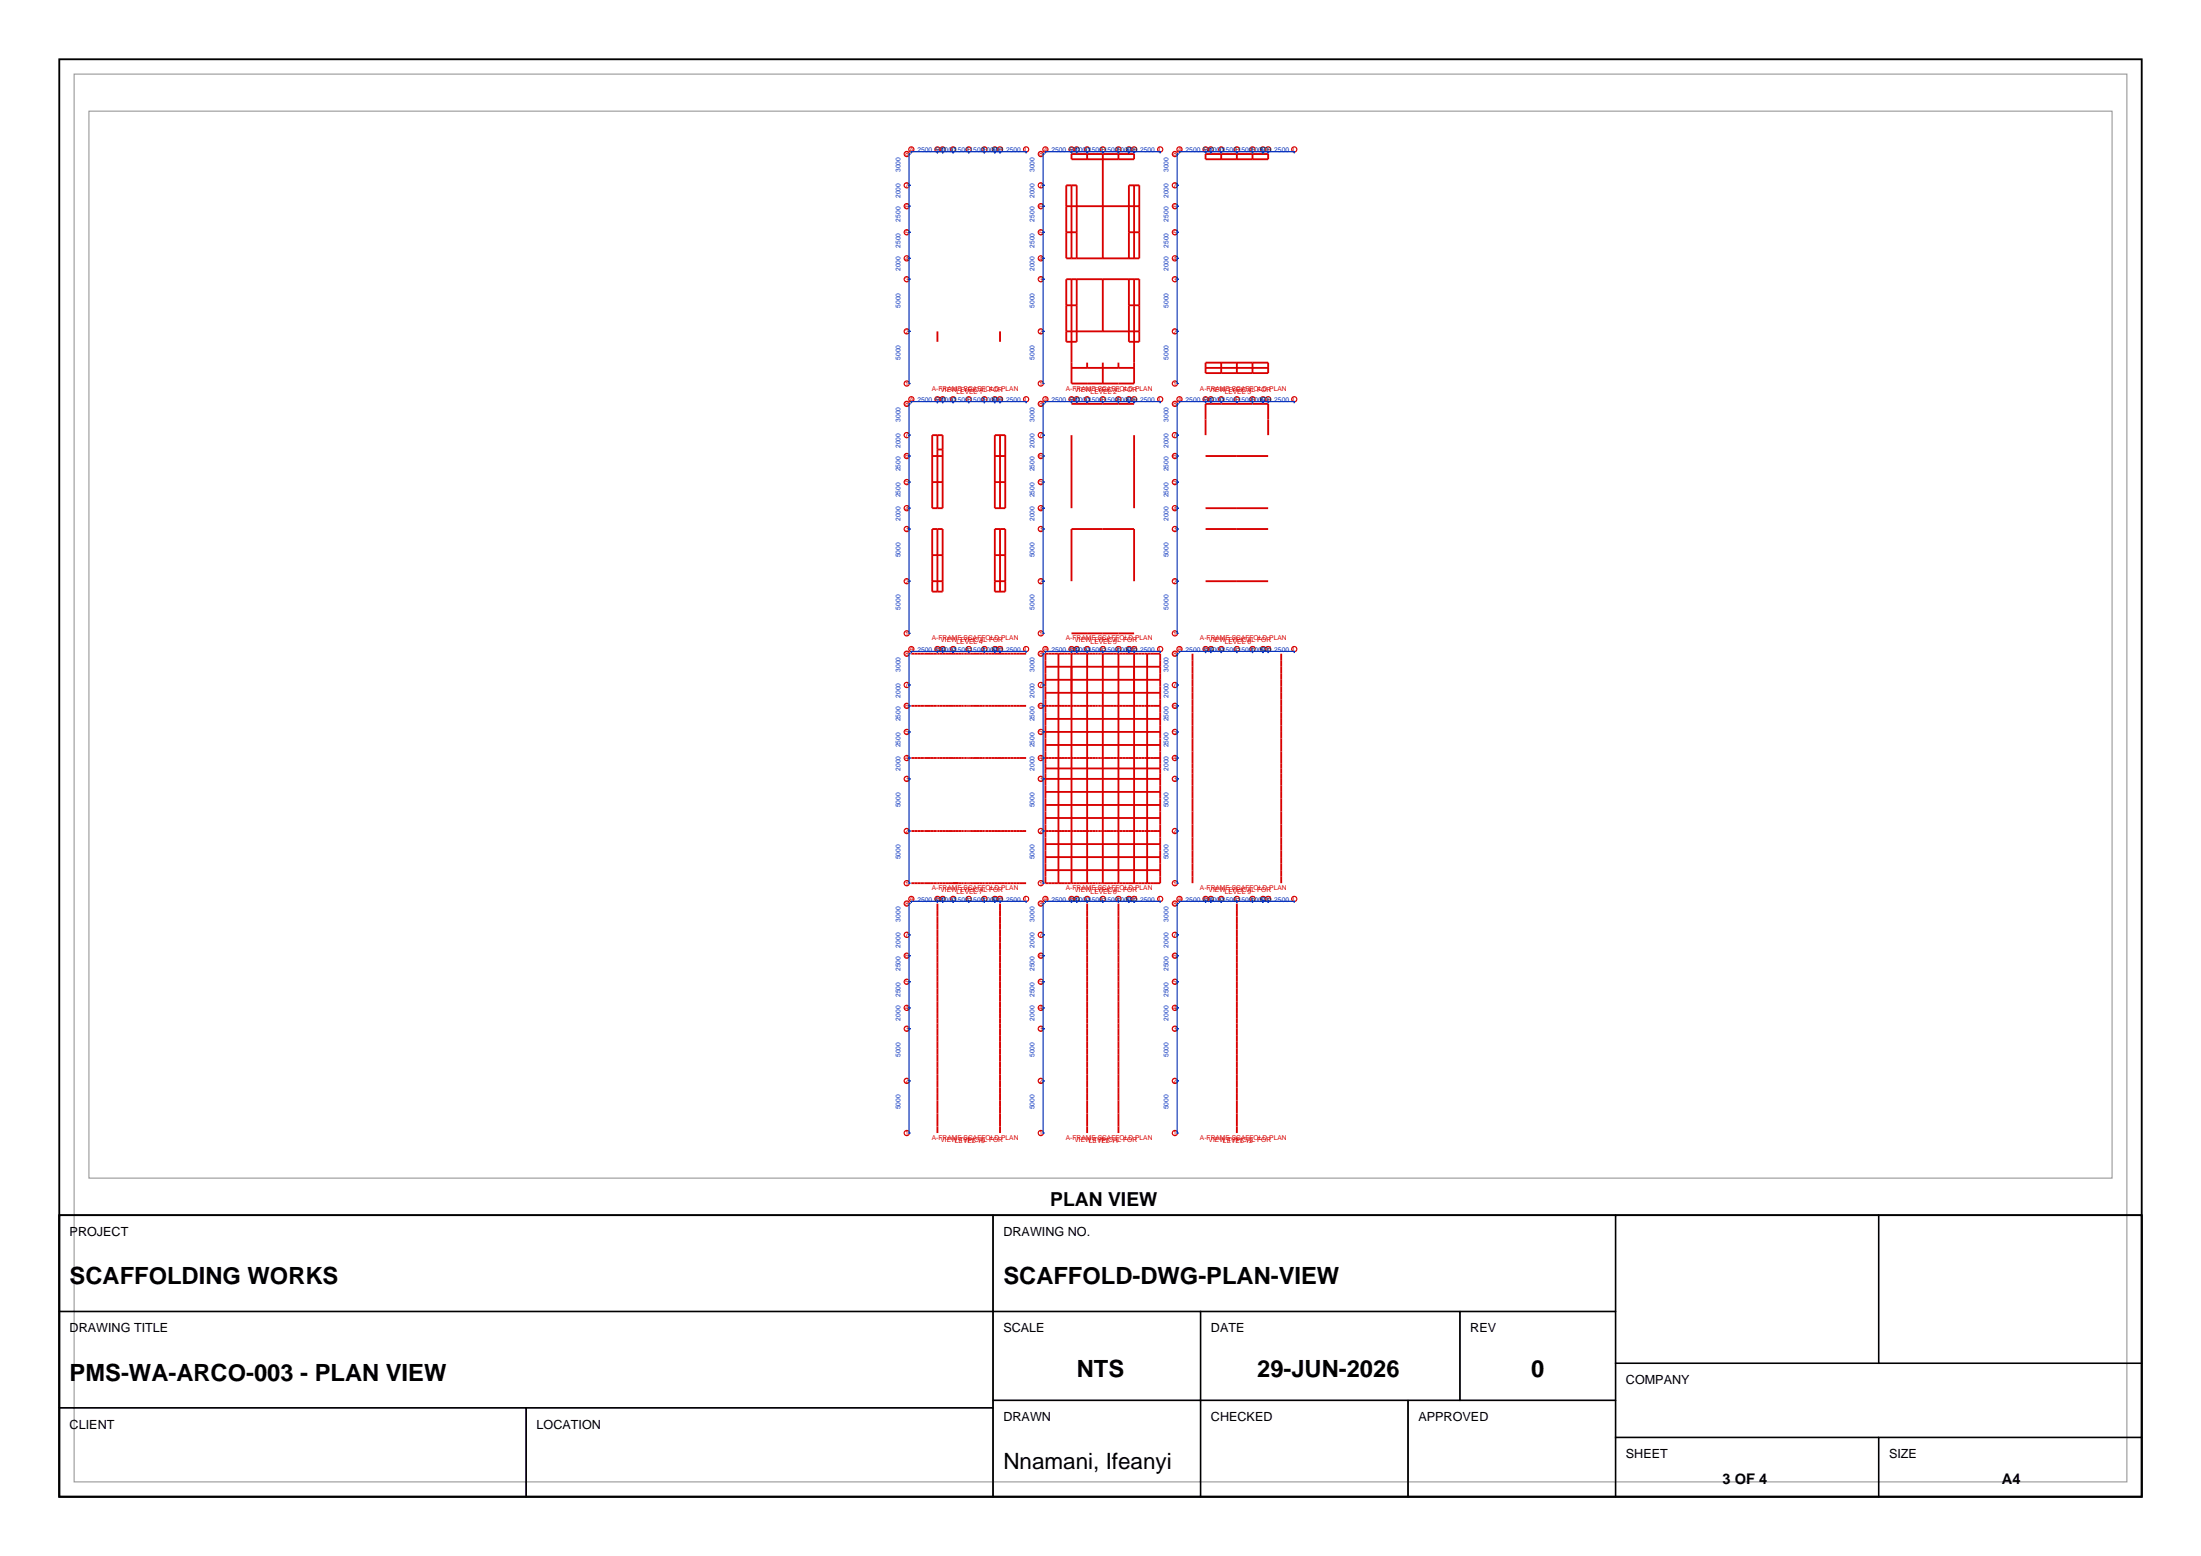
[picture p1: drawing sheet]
<svg xmlns="http://www.w3.org/2000/svg" width="297mm" height="210mm" viewBox="0 0 297 210" stroke-linecap="round" stroke-linejoin="round" font-family="sans-serif">
<path d="M8 8h281v194h-281zM8 164h281v38h-281z" fill="none" stroke="#000" stroke-width=".25"/>
<path d="M10 10h277v190h-277zM12 15h273v144h-273z" fill="none" stroke="#8c8c8c" stroke-width=".13"/>
<g fill="none" stroke="#d90000" stroke-width=".25">
<path d="M143.9 27.8h9.8M143.9 31.3h1.4M144.6 37.7v14.1h8.4v-14.1M144.6 20.8h8.4v.7h-8.4zM144.6 25v9.9M145.3 34.9v-9.9h-1.4v9.9h9.8v-9.9h-1.4v9.9M145.3 37.7v8.4h-1.4v-8.4h9.8v8.4h-1.4v-8.4M146.7 20.8v.7M148.8 20.8v14.1M148.8 37.7v7M150.9 20.8v.7M152.3 31.3h1.4"/>
<path d="M153 25v9.9M162.7 20.8h8.4v.7h-8.4zM164.8 20.8v.7M166.9 20.8v.7M169 20.8v.7M125.8 58.7h1.4v9.9h-1.4zM126.5 44.7v1.4M126.5 58.7v9.9M134.2 58.7h1.4v9.9h-1.4zM134.9 44.7v1.4M134.9 58.7v9.9M143.9 44.7h9.8"/>
<path d="M143.9 41.2h1.4M144.6 58.7v9.9M144.6 49.6h8.4M144.6 54.5h8.4M146.7 48.9v.7M148.8 48.9v2.9M150.9 48.9v.7M152.3 41.2h1.4M153 58.7v9.9M162.7 49.6h8.4M162.7 48.9h8.4v1.5h-8.4zM162.7 58.7v-4.2h8.4v4.2"/>
<path d="M164.8 48.9v1.5M166.9 48.9v1.5M169 48.9v1.5M125.8 71.4h1.4v8.4h-1.4zM125.8 61.5h1.4M125.8 65.1h1.4M125.8 78.4h1.4M125.8 74.9h1.4M126.5 71.4v8.4M126.5 60.7h.7M134.2 61.5h1.4M134.2 65.1h1.4"/>
<path d="M134.2 71.4h1.4v8.4h-1.4zM134.2 78.4h1.4M134.2 74.9h1.4M134.9 71.4v8.4M144.6 78.4v-7h8.4v7M162.7 61.5h8.4M162.7 68.6h8.4M162.7 71.4h8.4M162.7 78.4h8.4M123 88.2h15.5M123 95.3h15.5M141.1 88.2h15.5v31h-15.5z"/>
<path d="M141.1 95.3h15.5M141.1 98.8h15.5M141.1 91.7h15.5M141.1 93.5h15.5M141.1 97h15.5M141.1 90h15.5M142.8 88.2v31M144.6 88.2v31M144.6 85.5h8.4M146.7 88.2v31M148.8 88.2v31M150.9 88.2v31"/>
<path d="M153 88.2v31M154.8 88.2v31M160.9 88.2v31M172.9 88.2v31M123 119.2h15.5M123 112.2h15.5M123 102.3h15.5M141.1 112.2h15.5M141.1 102.3h15.5M141.1 105.1h15.5M141.1 115.7h15.5M141.1 108.6h15.5"/>
<path d="M141.1 117.4h15.5M141.1 110.4h15.5M141.1 100.5h15.5M141.1 113.9h15.5M141.1 106.9h15.5M141.1 103.7h15.5M126.5 121.9v31M134.9 121.9v31M146.7 121.9v31M150.9 121.9v31M166.9 121.9v31"/>
</g>
<g fill="none" stroke="#d90000" stroke-width=".16">
<circle cx="122.4" cy="27.8" r=".35"/>
<circle cx="122.4" cy="20.8" r=".35"/>
<circle cx="122.4" cy="34.9" r=".35"/>
<circle cx="122.4" cy="37.7" r=".35"/>
<circle cx="122.4" cy="31.3" r=".35"/>
<circle cx="122.4" cy="25" r=".35"/>
<circle cx="123" cy="20.2" r=".35"/>
<circle cx="126.5" cy="20.2" r=".35"/>
<circle cx="127.2" cy="20.2" r=".35"/>
<circle cx="128.6" cy="20.2" r=".35"/>
<circle cx="130.7" cy="20.2" r=".35"/>
<circle cx="132.8" cy="20.2" r=".35"/>
<circle cx="134.2" cy="20.2" r=".35"/>
<circle cx="134.9" cy="20.2" r=".35"/>
<circle cx="138.5" cy="20.2" r=".35"/>
<circle cx="140.4" cy="27.8" r=".35"/>
<circle cx="140.4" cy="20.8" r=".35"/>
<circle cx="140.4" cy="37.7" r=".35"/>
<circle cx="140.4" cy="34.9" r=".35"/>
<circle cx="140.4" cy="31.3" r=".35"/>
<circle cx="140.4" cy="25" r=".35"/>
<circle cx="141.1" cy="20.2" r=".35"/>
<circle cx="144.6" cy="20.2" r=".35"/>
<circle cx="145.3" cy="20.2" r=".35"/>
<circle cx="146.7" cy="20.2" r=".35"/>
<circle cx="148.8" cy="20.2" r=".35"/>
<circle cx="150.9" cy="20.2" r=".35"/>
<circle cx="152.3" cy="20.2" r=".35"/>
<circle cx="153" cy="20.2" r=".35"/>
<circle cx="156.6" cy="20.2" r=".35"/>
<circle cx="158.5" cy="27.8" r=".35"/>
<circle cx="158.5" cy="20.8" r=".35"/>
<circle cx="158.5" cy="34.9" r=".35"/>
<circle cx="158.5" cy="37.7" r=".35"/>
<circle cx="158.5" cy="31.3" r=".35"/>
<circle cx="158.5" cy="25" r=".35"/>
<circle cx="159.2" cy="20.2" r=".35"/>
<circle cx="162.7" cy="20.2" r=".35"/>
<circle cx="163.4" cy="20.2" r=".35"/>
<circle cx="164.8" cy="20.2" r=".35"/>
<circle cx="166.9" cy="20.2" r=".35"/>
<circle cx="169" cy="20.2" r=".35"/>
<circle cx="170.4" cy="20.2" r=".35"/>
<circle cx="171.1" cy="20.2" r=".35"/>
<circle cx="174.6" cy="20.2" r=".35"/>
<circle cx="122.4" cy="54.5" r=".35"/>
<circle cx="122.4" cy="44.7" r=".35"/>
<circle cx="122.4" cy="51.8" r=".35"/>
<circle cx="122.4" cy="58.7" r=".35"/>
<circle cx="123" cy="53.9" r=".35"/>
<circle cx="126.5" cy="53.9" r=".35"/>
<circle cx="127.2" cy="53.9" r=".35"/>
<circle cx="128.6" cy="53.9" r=".35"/>
<circle cx="130.7" cy="53.9" r=".35"/>
<circle cx="132.8" cy="53.9" r=".35"/>
<circle cx="134.2" cy="53.9" r=".35"/>
<circle cx="134.9" cy="53.9" r=".35"/>
<circle cx="138.5" cy="53.9" r=".35"/>
<circle cx="140.4" cy="44.7" r=".35"/>
<circle cx="140.4" cy="54.5" r=".35"/>
<circle cx="140.4" cy="51.8" r=".35"/>
<circle cx="140.4" cy="58.7" r=".35"/>
<circle cx="141.1" cy="53.9" r=".35"/>
<circle cx="144.6" cy="53.9" r=".35"/>
<circle cx="145.3" cy="53.9" r=".35"/>
<circle cx="146.7" cy="53.9" r=".35"/>
<circle cx="148.8" cy="53.9" r=".35"/>
<circle cx="150.9" cy="53.9" r=".35"/>
<circle cx="152.3" cy="53.9" r=".35"/>
<circle cx="153" cy="53.9" r=".35"/>
<circle cx="156.6" cy="53.9" r=".35"/>
<circle cx="158.5" cy="54.5" r=".35"/>
<circle cx="158.5" cy="44.7" r=".35"/>
<circle cx="158.5" cy="51.8" r=".35"/>
<circle cx="158.5" cy="58.7" r=".35"/>
<circle cx="159.2" cy="53.9" r=".35"/>
<circle cx="162.7" cy="53.9" r=".35"/>
<circle cx="163.4" cy="53.9" r=".35"/>
<circle cx="164.8" cy="53.9" r=".35"/>
<circle cx="166.9" cy="53.9" r=".35"/>
<circle cx="169" cy="53.9" r=".35"/>
<circle cx="170.4" cy="53.9" r=".35"/>
<circle cx="171.1" cy="53.9" r=".35"/>
<circle cx="174.6" cy="53.9" r=".35"/>
<circle cx="122.4" cy="71.4" r=".35"/>
<circle cx="122.4" cy="78.4" r=".35"/>
<circle cx="122.4" cy="68.6" r=".35"/>
<circle cx="122.4" cy="61.5" r=".35"/>
<circle cx="122.4" cy="65.1" r=".35"/>
<circle cx="140.4" cy="78.4" r=".35"/>
<circle cx="140.4" cy="71.4" r=".35"/>
<circle cx="140.4" cy="68.6" r=".35"/>
<circle cx="140.4" cy="61.5" r=".35"/>
<circle cx="140.4" cy="65.1" r=".35"/>
<circle cx="158.5" cy="78.4" r=".35"/>
<circle cx="158.5" cy="71.4" r=".35"/>
<circle cx="158.5" cy="68.6" r=".35"/>
<circle cx="158.5" cy="61.5" r=".35"/>
<circle cx="158.5" cy="65.1" r=".35"/>
<circle cx="122.4" cy="88.2" r=".35"/>
<circle cx="122.4" cy="85.5" r=".35"/>
<circle cx="122.4" cy="95.3" r=".35"/>
<circle cx="122.4" cy="98.8" r=".35"/>
<circle cx="122.4" cy="92.4" r=".35"/>
<circle cx="123" cy="87.6" r=".35"/>
<circle cx="126.5" cy="87.6" r=".35"/>
<circle cx="127.2" cy="87.6" r=".35"/>
<circle cx="128.6" cy="87.6" r=".35"/>
<circle cx="130.7" cy="87.6" r=".35"/>
<circle cx="132.8" cy="87.6" r=".35"/>
<circle cx="134.2" cy="87.6" r=".35"/>
<circle cx="134.9" cy="87.6" r=".35"/>
<circle cx="138.5" cy="87.6" r=".35"/>
<circle cx="140.4" cy="88.2" r=".35"/>
<circle cx="140.4" cy="95.3" r=".35"/>
<circle cx="140.4" cy="85.5" r=".35"/>
<circle cx="140.4" cy="98.8" r=".35"/>
<circle cx="140.4" cy="92.4" r=".35"/>
<circle cx="141.1" cy="87.6" r=".35"/>
<circle cx="144.6" cy="87.6" r=".35"/>
<circle cx="145.3" cy="87.6" r=".35"/>
<circle cx="146.7" cy="87.6" r=".35"/>
<circle cx="148.8" cy="87.6" r=".35"/>
<circle cx="150.9" cy="87.6" r=".35"/>
<circle cx="152.3" cy="87.6" r=".35"/>
<circle cx="153" cy="87.6" r=".35"/>
<circle cx="156.6" cy="87.6" r=".35"/>
<circle cx="158.5" cy="88.2" r=".35"/>
<circle cx="158.5" cy="95.3" r=".35"/>
<circle cx="158.5" cy="85.5" r=".35"/>
<circle cx="158.5" cy="98.8" r=".35"/>
<circle cx="158.5" cy="92.4" r=".35"/>
<circle cx="159.2" cy="87.6" r=".35"/>
<circle cx="162.7" cy="87.6" r=".35"/>
<circle cx="163.4" cy="87.6" r=".35"/>
<circle cx="164.8" cy="87.6" r=".35"/>
<circle cx="166.9" cy="87.6" r=".35"/>
<circle cx="169" cy="87.6" r=".35"/>
<circle cx="170.4" cy="87.6" r=".35"/>
<circle cx="171.1" cy="87.6" r=".35"/>
<circle cx="174.6" cy="87.6" r=".35"/>
<circle cx="122.4" cy="105.1" r=".35"/>
<circle cx="122.4" cy="102.3" r=".35"/>
<circle cx="122.4" cy="119.2" r=".35"/>
<circle cx="122.4" cy="112.2" r=".35"/>
<circle cx="140.4" cy="105.1" r=".35"/>
<circle cx="140.4" cy="119.2" r=".35"/>
<circle cx="140.4" cy="102.3" r=".35"/>
<circle cx="140.4" cy="112.2" r=".35"/>
<circle cx="158.5" cy="105.1" r=".35"/>
<circle cx="158.5" cy="119.2" r=".35"/>
<circle cx="158.5" cy="102.3" r=".35"/>
<circle cx="158.5" cy="112.2" r=".35"/>
<circle cx="122.4" cy="138.8" r=".35"/>
<circle cx="122.4" cy="136" r=".35"/>
<circle cx="122.4" cy="121.9" r=".35"/>
<circle cx="122.4" cy="129" r=".35"/>
<circle cx="122.4" cy="132.5" r=".35"/>
<circle cx="122.4" cy="126.2" r=".35"/>
<circle cx="123" cy="121.3" r=".35"/>
<circle cx="126.5" cy="121.3" r=".35"/>
<circle cx="127.2" cy="121.3" r=".35"/>
<circle cx="128.6" cy="121.3" r=".35"/>
<circle cx="130.7" cy="121.3" r=".35"/>
<circle cx="132.8" cy="121.3" r=".35"/>
<circle cx="134.2" cy="121.3" r=".35"/>
<circle cx="134.9" cy="121.3" r=".35"/>
<circle cx="138.5" cy="121.3" r=".35"/>
<circle cx="140.4" cy="121.9" r=".35"/>
<circle cx="140.4" cy="136" r=".35"/>
<circle cx="140.4" cy="138.8" r=".35"/>
<circle cx="140.4" cy="129" r=".35"/>
<circle cx="140.4" cy="132.5" r=".35"/>
<circle cx="140.4" cy="126.2" r=".35"/>
<circle cx="141.1" cy="121.3" r=".35"/>
<circle cx="144.6" cy="121.3" r=".35"/>
<circle cx="145.3" cy="121.3" r=".35"/>
<circle cx="146.7" cy="121.3" r=".35"/>
<circle cx="148.8" cy="121.3" r=".35"/>
<circle cx="150.9" cy="121.3" r=".35"/>
<circle cx="152.3" cy="121.3" r=".35"/>
<circle cx="153" cy="121.3" r=".35"/>
<circle cx="156.6" cy="121.3" r=".35"/>
<circle cx="158.5" cy="129" r=".35"/>
<circle cx="158.5" cy="136" r=".35"/>
<circle cx="158.5" cy="121.9" r=".35"/>
<circle cx="158.5" cy="138.8" r=".35"/>
<circle cx="158.5" cy="132.5" r=".35"/>
<circle cx="158.5" cy="126.2" r=".35"/>
<circle cx="159.2" cy="121.3" r=".35"/>
<circle cx="162.7" cy="121.3" r=".35"/>
<circle cx="163.4" cy="121.3" r=".35"/>
<circle cx="164.8" cy="121.3" r=".35"/>
<circle cx="166.9" cy="121.3" r=".35"/>
<circle cx="169" cy="121.3" r=".35"/>
<circle cx="170.4" cy="121.3" r=".35"/>
<circle cx="171.1" cy="121.3" r=".35"/>
<circle cx="174.6" cy="121.3" r=".35"/>
<circle cx="122.4" cy="145.9" r=".35"/>
<circle cx="122.4" cy="152.9" r=".35"/>
<circle cx="140.4" cy="145.9" r=".35"/>
<circle cx="140.4" cy="152.9" r=".35"/>
<circle cx="158.5" cy="145.9" r=".35"/>
<circle cx="158.5" cy="152.9" r=".35"/>
</g>
<g fill="none" stroke="#002ebf" stroke-width=".16">
<path d="M122.6 37.6l.1 .2M122.6 34.8l.1 .1M122.6 31.3l.1 .1M122.6 27.8l.1 .1M122.6 24.9l.1 .2M122.6 20.7l.1 .1M122.7 20.8v31M122.7 37.7h.2M122.7 34.9h.2M122.7 31.3h.2M122.7 27.8h.2M122.7 25h.2"/>
<path d="M122.7 20.8h.2M122.7 37.6l-.1 .2M122.7 34.8l-.1 .1M122.7 31.3l-.1 .1M122.7 27.8l-.1 .1M122.7 24.9l-.1 .2M122.7 20.7v.1M122.9 20.4l.1 .1M123 20.5v.2M123 20.5h15.5M123 20.5h-.1M126.4 20.4l.2 .1"/>
<path d="M126.5 20.5v.2M126.6 20.4l-.2 .1M127.1 20.4l.2 .1M127.2 20.5v.2M127.3 20.4l-.2 .1M128.5 20.4l.2 .1M128.6 20.5v.2M128.6 20.5h-.1M128.7 20.4l-.1 .1M130.6 20.4l.2 .1M130.7 20.5v.2M130.7 20.5h-.1"/>
<path d="M130.8 20.4l-.1 .1M132.8 20.4l.1 .1M132.8 20.5v.2M132.8 20.5h.1M132.9 20.4l-.1 .1M134.2 20.4l.1 .1M134.2 20.5v.2M134.3 20.4l-.1 .1M134.9 20.4l.1 .1M134.9 20.5v.2M135 20.4l-.1 .1M138.5 20.5v.2"/>
<path d="M138.5 20.5h.1M138.5 20.4v.1M140.7 37.6l.1 .2M140.7 34.8l.1 .1M140.7 31.3l.1 .1M140.7 27.8l.1 .1M140.7 24.9l.1 .2M140.7 20.7l.1 .1M140.8 37.7h.2M140.8 34.9h.2M140.8 31.3h.2M140.8 27.8h.2"/>
<path d="M140.8 25h.2M140.8 20.8h.2M140.8 20.8v31M140.8 37.6l-.1 .2M140.8 34.8l-.1 .1M140.8 31.3l-.1 .1M140.8 27.8l-.1 .1M140.8 24.9l-.1 .2M140.8 20.7v.1M141 20.4l.1 .1M141.1 20.5h15.5M141.1 20.5v.2"/>
<path d="M141.1 20.5h-.1M144.5 20.4l.2 .1M144.6 20.5v.2M144.6 20.5h-.1M144.7 20.4l-.1 .1M145.2 20.4l.2 .1M145.3 20.5v.2M145.3 20.5h-.1M145.4 20.4l-.1 .1M146.6 20.4l.2 .1M146.7 20.5v.2M146.8 20.4l-.2 .1"/>
<path d="M148.7 20.4l.2 .1M148.8 20.5v.2M148.9 20.4l-.2 .1M150.8 20.4l.2 .1M150.9 20.5v.2M150.9 20.5h-.1M151 20.4l-.1 .1M152.3 20.4l.1 .1M152.3 20.5v.2M152.3 20.5h.1M152.4 20.4l-.1 .1M153 20.4l.1 .1"/>
<path d="M153 20.5v.2M153 20.5h.1M153.1 20.4l-.1 .1M156.6 20.5v.2M156.6 20.5h.1M156.6 20.4v.1M158.8 37.6l.1 .2M158.8 34.8l.1 .1M158.8 31.3l.1 .1M158.8 27.8l.1 .1M158.8 24.9l.1 .2M158.8 20.7v.1"/>
<path d="M158.8 37.7h.3M158.8 34.9h.3M158.8 31.3h.3M158.8 27.8h.3M158.8 25h.3M158.8 20.8h.3M158.8 20.8v31M158.9 37.6l-.1 .2M158.9 34.8l-.1 .1M158.9 31.3l-.1 .1M158.9 27.8l-.1 .1M158.9 24.9l-.1 .2"/>
<path d="M158.9 20.7l-.1 .1M159.1 20.4l.1 .1M159.2 20.5h15.4M159.2 20.5v.2M159.2 20.5h-.1M162.6 20.4l.2 .1M162.7 20.5v.2M162.7 20.5h-.1M162.8 20.4l-.1 .1M163.3 20.4l.2 .1M163.4 20.5v.2M163.4 20.5h-.1"/>
<path d="M163.5 20.4l-.1 .1M164.7 20.4l.2 .1M164.8 20.5v.2M164.8 20.5h-.1M164.9 20.4l-.1 .1M166.8 20.4l.2 .1M166.9 20.5v.2M166.9 20.5h-.1M167 20.4l-.1 .1M168.9 20.4l.2 .1M169 20.5v.2M169.1 20.4l-.2 .1"/>
<path d="M170.3 20.4l.2 .1M170.4 20.5v.2M170.4 20.5h-.1M170.5 20.4l-.1 .1M171.1 20.4l.1 .1M171.1 20.5v.2M171.1 20.5h.1M171.2 20.4l-.1 .1M174.6 20.5v.2M174.6 20.5h.1M174.7 20.4l-.1 .1M122.6 44.6l.1 .2"/>
<path d="M122.6 58.7l.1 .1M122.6 54.4l.1 .1M122.7 51.8h.2M122.7 44.7h.2M122.7 54.5v31M122.7 51.8h-.1M122.7 51.8h.1M122.7 58.7h.2M122.7 54.5h.2M122.7 44.6l-.1 .2M122.7 58.7l-.1 .1M122.7 54.4v.1"/>
<path d="M122.9 54.2h.1M123 54.2v.2M123 54.2h15.5M123 54.2h-.1M126.4 54.2h.2M126.5 54.2v.2M126.5 54.2h-.1M126.6 54.2h-.1M127.1 54.2h.2M127.2 54.2v.2M127.2 54.2h-.1M127.3 54.2h-.1"/>
<path d="M128.5 54.2h.2M128.6 54.2v.2M128.6 54.2h-.1M128.7 54.2h-.1M130.6 54.2h.2M130.7 54.2v.2M130.7 54.2h-.1M130.8 54.2h-.1M132.8 54.2h.1M132.8 54.2v.2M132.9 54.2h-.1M134.2 54.2h.1"/>
<path d="M134.2 54.2v.2M134.3 54.2h-.1M134.9 54.2h.1M134.9 54.2v.2M135 54.2h-.1M138.5 54.2v.2M138.5 54.2h.1M140.7 44.6l.1 .2M140.7 58.7l.1 .1M140.7 54.4l.1 .1M140.8 51.8h.2M140.8 44.7h.2"/>
<path d="M140.8 54.5v31M140.8 51.8h-.1M140.8 51.8h.1M140.8 58.7h.2M140.8 54.5h.2M140.8 44.6l-.1 .2M140.8 58.7l-.1 .1M140.8 54.4v.1M141 54.2h.1M141.1 54.2v.2M141.1 54.2h15.5M141.1 54.2h-.1"/>
<path d="M144.5 54.2h.2M144.6 54.2v.2M144.7 54.2h-.2M145.2 54.2h.2M145.3 54.2v.2M145.4 54.2h-.2M146.6 54.2h.2M146.7 54.2v.2M146.7 54.2h-.1M146.8 54.2h-.1M148.7 54.2h.2M148.8 54.2v.2"/>
<path d="M148.8 54.2h-.1M148.9 54.2h-.1M150.8 54.2h.2M150.9 54.2v.2M150.9 54.2h-.1M151 54.2h-.1M152.3 54.2h.1M152.3 54.2v.2M152.4 54.2h-.1M153 54.2h.1M153 54.2v.2M153.1 54.2h-.1"/>
<path d="M156.6 54.2v.2M156.6 54.2h.1M158.8 44.6l.1 .2M158.8 58.7l.1 .1M158.8 54.4v.1M158.8 51.8h.3M158.8 44.7h.3M158.8 54.5v31M158.8 51.8h.1M158.8 58.7h.3M158.8 54.5h.3M158.9 44.6l-.1 .2"/>
<path d="M158.9 58.7l-.1 .1M158.9 54.4l-.1 .1M159.1 54.2h.1M159.2 54.2v.2M159.2 54.2h15.4M159.2 54.2h-.1M162.6 54.2h.2M162.7 54.2v.2M162.7 54.2h-.1M162.8 54.2h-.1M163.3 54.2h.2M163.4 54.2v.2"/>
<path d="M163.4 54.2h-.1M163.5 54.2h-.1M164.7 54.2h.2M164.8 54.2v.2M164.9 54.2h-.2M166.8 54.2h.2M166.9 54.2v.2M167 54.2h-.2M168.9 54.2h.2M169 54.2v.2M169 54.2h-.1M169.1 54.2h-.1"/>
<path d="M170.3 54.2h.2M170.4 54.2v.2M170.4 54.2h-.1M170.5 54.2h-.1M171.1 54.2h.1M171.1 54.2v.2M171.2 54.2h-.1M174.6 54.2v.2M174.6 54.2h.1M174.7 54.2h-.1M122.6 78.4l.1 .1M122.6 71.3l.1 .2"/>
<path d="M122.6 68.5l.1 .2M122.6 65l.1 .1M122.6 61.5l.1 .1M122.7 78.4h.2M122.7 71.4h.2M122.7 68.6h.2M122.7 65.1h.2M122.7 61.5h.2M122.7 78.4l-.1 .1M122.7 71.3l-.1 .2M122.7 68.5l-.1 .2M122.7 65l-.1 .1"/>
<path d="M122.7 61.5l-.1 .1M140.7 78.4l.1 .1M140.7 71.3l.1 .2M140.7 68.5l.1 .2M140.7 65l.1 .1M140.7 61.5l.1 .1M140.8 78.4h.2M140.8 71.4h.2M140.8 68.6h.2M140.8 65.1h.2M140.8 61.5h.2M140.8 78.4l-.1 .1"/>
<path d="M140.8 71.3l-.1 .2M140.8 68.5l-.1 .2M140.8 65l-.1 .1M140.8 61.5l-.1 .1M158.8 78.4l.1 .1M158.8 71.3l.1 .2M158.8 68.5l.1 .2M158.8 65l.1 .1M158.8 61.5l.1 .1M158.8 78.4h.3M158.8 71.4h.3M158.8 68.6h.3"/>
<path d="M158.8 65.1h.3M158.8 61.5h.3M158.9 78.4l-.1 .1M158.9 71.3l-.1 .2M158.9 68.5l-.1 .2M158.9 65l-.1 .1M158.9 61.5l-.1 .1M122.6 98.7l.1 .2M122.6 95.2l.1 .1M122.6 92.4l.1 .1M122.6 88.2h.1M122.7 88.2v31"/>
<path d="M122.7 85.5h.2M122.7 85.5l-.1 .1M122.7 85.5v.1M122.7 98.8h.2M122.7 95.3h.2M122.7 92.4h.2M122.7 88.2h.2M122.7 98.7l-.1 .2M122.7 95.2l-.1 .1M122.7 92.4l-.1 .1M122.7 88.2h.1M122.9 87.9h.1"/>
<path d="M123 87.9v.2M123 87.9h15.5M123 87.9l-.1 .1M126.4 87.9l.2 .1M126.5 87.9v.2M126.5 87.9l-.1 .1M126.6 87.9h-.1M127.1 87.9l.2 .1M127.2 87.9v.2M127.2 87.9l-.1 .1M127.3 87.9h-.1M128.5 87.9l.2 .1"/>
<path d="M128.6 87.9v.2M128.6 87.9l-.1 .1M128.7 87.9h-.1M130.6 87.9l.2 .1M130.7 87.9v.2M130.7 87.9l-.1 .1M130.8 87.9h-.1M132.8 87.9l.1 .1M132.8 87.9v.2M132.9 87.9l-.1 .1M134.2 87.9l.1 .1M134.2 87.9v.2"/>
<path d="M134.2 87.9v.1M134.3 87.9h-.1M134.9 87.9l.1 .1M134.9 87.9v.2M134.9 87.9v.1M135 87.9h-.1M138.5 87.9v.2M138.5 87.9v.1M138.5 87.9h.1M140.7 98.7l.1 .2M140.7 95.2l.1 .1M140.7 92.4l.1 .1"/>
<path d="M140.7 88.2h.1M140.8 88.2v31M140.8 85.5h.2M140.8 85.5l-.1 .1M140.8 85.5v.1M140.8 98.8h.2M140.8 95.3h.2M140.8 92.4h.2M140.8 88.2h.2M140.8 98.7l-.1 .2M140.8 95.2l-.1 .1M140.8 92.4l-.1 .1"/>
<path d="M140.8 88.2h.1M141 87.9h.1M141.1 87.9v.2M141.1 87.9h15.5M141.1 87.9l-.1 .1M144.5 87.9l.2 .1M144.6 87.9v.2M144.7 87.9l-.2 .1M145.2 87.9l.2 .1M145.3 87.9v.2M145.4 87.9l-.2 .1M146.6 87.9l.2 .1"/>
<path d="M146.7 87.9v.2M146.7 87.9l-.1 .1M146.8 87.9h-.1M148.7 87.9l.2 .1M148.8 87.9v.2M148.8 87.9l-.1 .1M148.9 87.9h-.1M150.8 87.9l.2 .1M150.9 87.9v.2M150.9 87.9l-.1 .1M151 87.9h-.1M152.3 87.9l.1 .1"/>
<path d="M152.3 87.9v.2M152.4 87.9l-.1 .1M153 87.9l.1 .1M153 87.9v.2M153.1 87.9l-.1 .1M156.6 87.9v.2M156.6 87.9v.1M156.6 87.9h.1M158.8 98.7l.1 .2M158.8 95.2l.1 .1M158.8 92.4l.1 .1M158.8 88.2h.1"/>
<path d="M158.8 88.2v31M158.8 85.5h.3M158.8 85.5v.1M158.8 85.5l.1 .1M158.8 98.8h.3M158.8 95.3h.3M158.8 92.4h.3M158.8 88.2h.3M158.9 98.7l-.1 .2M158.9 95.2l-.1 .1M158.9 92.4l-.1 .1M158.9 88.2h-.1"/>
<path d="M159.1 87.9h.1M159.2 87.9v.2M159.2 87.9h15.4M159.2 87.9l-.1 .1M162.6 87.9l.2 .1M162.7 87.9v.2M162.7 87.9l-.1 .1M162.8 87.9h-.1M163.3 87.9l.2 .1M163.4 87.9v.2M163.4 87.9l-.1 .1M163.5 87.9h-.1"/>
<path d="M164.7 87.9l.2 .1M164.8 87.9v.2M164.9 87.9l-.2 .1M166.8 87.9l.2 .1M166.9 87.9v.2M167 87.9l-.2 .1M168.9 87.9l.2 .1M169 87.9v.2M169 87.9l-.1 .1M169.1 87.9h-.1M170.3 87.9l.2 .1M170.4 87.9v.2"/>
<path d="M170.4 87.9l-.1 .1M170.5 87.9h-.1M171.1 87.9l.1 .1M171.1 87.9v.2M171.1 87.9v.1M171.2 87.9h-.1M174.6 87.9v.2M174.6 87.9l.1 .1M174.7 87.9h-.1M122.6 112.1l.1 .1M122.6 105l.1 .2M122.6 102.2l.1 .2"/>
<path d="M122.7 119.2h.2M122.7 112.2h.2M122.7 119.2l-.1 .1M122.7 119.2v.1M122.7 105.1h.2M122.7 102.3h.2M122.7 112.1l-.1 .1M122.7 105l-.1 .2M122.7 102.2l-.1 .2M140.7 112.1l.1 .1M140.7 105l.1 .2M140.7 102.2l.1 .2"/>
<path d="M140.8 119.2h.2M140.8 112.2h.2M140.8 105.1h.2M140.8 102.3h.2M140.8 119.2l-.1 .1M140.8 119.2v.1M140.8 112.1l-.1 .1M140.8 105l-.1 .2M140.8 102.2l-.1 .2M158.8 112.1l.1 .1M158.8 105l.1 .2M158.8 102.2l.1 .2"/>
<path d="M158.8 119.2h.3M158.8 112.2h.3M158.8 105.1h.3M158.8 102.3h.3M158.8 119.2v.1M158.8 119.2l.1 .1M158.9 112.1l-.1 .1M158.9 105l-.1 .2M158.9 102.2l-.1 .2M122.6 138.8l.1 .1M122.6 135.9l.1 .2M122.6 132.4l.1 .2"/>
<path d="M122.6 128.9l.1 .2M122.6 126.1l.1 .1M122.6 121.9h.1M122.7 121.9v31M122.7 138.8h.2M122.7 136h.2M122.7 132.5h.2M122.7 129h.2M122.7 126.2h.2M122.7 121.9h.2M122.7 138.8l-.1 .1M122.7 135.9l-.1 .2"/>
<path d="M122.7 132.4l-.1 .2M122.7 128.9l-.1 .2M122.7 126.1l-.1 .1M122.7 121.9h.1M122.9 121.6h.1M123 121.6v.3M123 121.6h15.5M123 121.6l-.1 .1M126.4 121.6l.2 .1M126.5 121.6v.3M126.5 121.6l-.1 .1M126.6 121.6h-.1"/>
<path d="M127.1 121.6l.2 .1M127.2 121.6v.3M127.2 121.6l-.1 .1M127.3 121.6h-.1M128.5 121.6l.2 .1M128.6 121.6v.3M128.6 121.6l-.1 .1M128.7 121.6h-.1M130.6 121.6l.2 .1M130.7 121.6v.3M130.7 121.6l-.1 .1M130.8 121.6h-.1"/>
<path d="M132.8 121.6l.1 .1M132.8 121.6v.3M132.9 121.6l-.1 .1M134.2 121.6l.1 .1M134.2 121.6v.3M134.2 121.6v.1M134.3 121.6h-.1M134.9 121.6l.1 .1M134.9 121.6v.3M134.9 121.6v.1M135 121.6h-.1M138.5 121.6v.3"/>
<path d="M138.5 121.6v.1M138.5 121.6h.1M140.7 138.8l.1 .1M140.7 135.9l.1 .2M140.7 132.4l.1 .2M140.7 128.9l.1 .2M140.7 126.1l.1 .1M140.7 121.9h.1M140.8 121.9v31M140.8 138.8h.2M140.8 136h.2M140.8 132.5h.2"/>
<path d="M140.8 129h.2M140.8 126.2h.2M140.8 121.9h.2M140.8 138.8l-.1 .1M140.8 135.9l-.1 .2M140.8 132.4l-.1 .2M140.8 128.9l-.1 .2M140.8 126.1l-.1 .1M140.8 121.9h.1M141 121.6h.1M141.1 121.6v.3M141.1 121.6h15.5"/>
<path d="M141.1 121.6l-.1 .1M144.5 121.6l.2 .1M144.6 121.6v.3M144.7 121.6l-.2 .1M145.2 121.6l.2 .1M145.3 121.6v.3M145.4 121.6l-.2 .1M146.6 121.6l.2 .1M146.7 121.6v.3M146.7 121.6l-.1 .1M146.8 121.6h-.1M148.7 121.6l.2 .1"/>
<path d="M148.8 121.6v.3M148.8 121.6l-.1 .1M148.9 121.6h-.1M150.8 121.6l.2 .1M150.9 121.6v.3M150.9 121.6l-.1 .1M151 121.6h-.1M152.3 121.6l.1 .1M152.3 121.6v.3M152.4 121.6l-.1 .1M153 121.6l.1 .1M153 121.6v.3"/>
<path d="M153.1 121.6l-.1 .1M156.6 121.6v.3M156.6 121.6v.1M156.6 121.6h.1M158.8 138.8l.1 .1M158.8 135.9l.1 .2M158.8 132.4l.1 .2M158.8 128.9l.1 .2M158.8 126.1l.1 .1M158.8 121.9h.1M158.8 121.9v31M158.8 138.8h.3"/>
<path d="M158.8 136h.3M158.8 132.5h.3M158.8 129h.3M158.8 126.2h.3M158.8 121.9h.3M158.9 138.8l-.1 .1M158.9 135.9l-.1 .2M158.9 132.4l-.1 .2M158.9 128.9l-.1 .2M158.9 126.1l-.1 .1M158.9 121.9h-.1M159.1 121.6h.1"/>
<path d="M159.2 121.6v.3M159.2 121.6h15.4M159.2 121.6l-.1 .1M162.6 121.6l.2 .1M162.7 121.6v.3M162.7 121.6l-.1 .1M162.8 121.6h-.1M163.3 121.6l.2 .1M163.4 121.6v.3M163.4 121.6l-.1 .1M163.5 121.6h-.1M164.7 121.6l.2 .1"/>
<path d="M164.8 121.6v.3M164.9 121.6l-.2 .1M166.8 121.6l.2 .1M166.9 121.6v.3M167 121.6l-.2 .1M168.9 121.6l.2 .1M169 121.6v.3M169 121.6l-.1 .1M169.1 121.6h-.1M170.3 121.6l.2 .1M170.4 121.6v.3M170.4 121.6l-.1 .1"/>
<path d="M170.5 121.6h-.1M171.1 121.6l.1 .1M171.1 121.6v.3M171.1 121.6v.1M171.2 121.6h-.1M174.6 121.6v.3M174.6 121.6l.1 .1M174.7 121.6h-.1M122.6 145.8l.1 .1M122.7 152.9h.2M122.7 145.9h.2M122.7 152.9l-.1 .1"/>
<path d="M122.7 152.9v.1M122.7 145.8l-.1 .1M140.7 145.8l.1 .1M140.8 152.9h.2M140.8 145.9h.2M140.8 152.9l-.1 .1M140.8 152.9v.1M140.8 145.8l-.1 .1M158.8 145.8l.1 .1M158.8 152.9h.3M158.8 145.9h.3M158.8 152.9v.1"/>
<path d="M158.8 152.9l.1 .1M158.9 145.8l-.1 .1"/>
</g>
<g fill="none" stroke="#000" stroke-width=".18">
<path d="M8 164h126v13h-126zM8 177h126v13h-126zM134 164h84v13h-84zM134 177h28v12h-28zM162 177h35v12h-35zM197 177h21v12h-21zM218 164h35.5v20h-35.5zM253.5 164h35.5v20h-35.5zM8 190h63v12h-63zM71 190h63v12h-63zM134 189h28v13h-28zM162 189h28v13h-28z"/>
<path d="M190 189h28v13h-28zM218 184h71v10h-71zM218 194h35.5v8h-35.5zM253.5 194h35.5v8h-35.5z"/>
</g>
<g font-size="3.2">
<text x="9.4" y="173.3">SCAFFOLDING WORKS</text>
<text x="135.4" y="173.3">SCAFFOLD-DWG-PLAN-VIEW</text>
<text x="145.3" y="185.8">NTS</text>
<text x="169.6" y="185.8">29-JUN-2026</text>
<text x="206.6" y="185.8">0</text>
<text x="9.4" y="186.3">PMS-WA-ARCO-003 - PLAN VIEW</text>
</g>
<text font-size="3" x="135.4" y="198.3">Nnamani, Ifeanyi</text>
<text font-size="2.6" x="141.7" y="162.8">PLAN VIEW</text>
<g font-size="2">
<text x="232.4" y="200.2">3 OF 4</text>
<text x="270.1" y="200.2">A4</text>
</g>
<g font-size="1.7">
<text x="9.4" y="166.8">PROJECT</text>
<text x="135.4" y="166.8">DRAWING NO.</text>
<text x="9.4" y="179.8">DRAWING TITLE</text>
<text x="135.4" y="179.8">SCALE</text>
<text x="163.4" y="179.8">DATE</text>
<text x="198.4" y="179.8">REV</text>
<text x="135.4" y="191.8">DRAWN</text>
<text x="163.4" y="191.8">CHECKED</text>
<text x="191.4" y="191.8">APPROVED</text>
<text x="219.4" y="186.8">COMPANY</text>
<text x="9.4" y="192.8">CLIENT</text>
<text x="72.4" y="192.8">LOCATION</text>
<text x="219.4" y="196.8">SHEET</text>
<text x="254.9" y="196.8">SIZE</text>
</g>
<g font-size=".9" fill="#002ebf">
<text x="121.5" y="23.2" transform="rotate(-90 121.5 23.2)">3000</text>
<text x="126.1" y="20.6">500</text>
<text x="127" y="20.6">10001500E1500F</text>
<text x="132.6" y="20.6">1000</text>
<text x="133.9" y="20.6">500</text>
<text x="139.6" y="23.2" transform="rotate(-90 139.6 23.2)">3000</text>
<text x="144.2" y="20.6">500</text>
<text x="145.1" y="20.6">10001500E1500F</text>
<text x="150.7" y="20.6">1000</text>
<text x="152" y="20.6">500</text>
<text x="157.7" y="23.2" transform="rotate(-90 157.7 23.2)">3000</text>
<text x="162.3" y="20.6">500</text>
<text x="163.1" y="20.6">10001500E1500F</text>
<text x="168.8" y="20.6">1000</text>
<text x="170.1" y="20.6">500</text>
<text x="121.5" y="29.9" transform="rotate(-90 121.5 29.9)">2500</text>
<text x="121.5" y="26.7" transform="rotate(-90 121.5 26.7)">2000</text>
<text x="139.6" y="29.9" transform="rotate(-90 139.6 29.9)">2500</text>
<text x="139.6" y="26.7" transform="rotate(-90 139.6 26.7)">2000</text>
<text x="157.7" y="29.9" transform="rotate(-90 157.7 29.9)">2500</text>
<text x="157.7" y="26.7" transform="rotate(-90 157.7 26.7)">2000</text>
<text x="121.5" y="33.4" transform="rotate(-90 121.5 33.4)">2500</text>
<text x="139.6" y="33.4" transform="rotate(-90 139.6 33.4)">2500</text>
<text x="157.7" y="33.4" transform="rotate(-90 157.7 33.4)">2500</text>
<text x="121.5" y="41.5" transform="rotate(-90 121.5 41.5)">5000</text>
<text x="121.5" y="36.6" transform="rotate(-90 121.5 36.6)">2000</text>
<text x="139.6" y="41.5" transform="rotate(-90 139.6 41.5)">5000</text>
<text x="139.6" y="36.6" transform="rotate(-90 139.6 36.6)">2000</text>
<text x="157.7" y="41.5" transform="rotate(-90 157.7 41.5)">5000</text>
<text x="157.7" y="36.6" transform="rotate(-90 157.7 36.6)">2000</text>
<text x="121.5" y="48.6" transform="rotate(-90 121.5 48.6)">5000</text>
<text x="139.6" y="48.6" transform="rotate(-90 139.6 48.6)">5000</text>
<text x="157.7" y="48.6" transform="rotate(-90 157.7 48.6)">5000</text>
<text x="121.5" y="56.9" transform="rotate(-90 121.5 56.9)">3000</text>
<text x="126.1" y="54.3">500</text>
<text x="127" y="54.3">10001500E1500F</text>
<text x="132.6" y="54.3">1000</text>
<text x="133.9" y="54.3">500</text>
<text x="139.6" y="56.9" transform="rotate(-90 139.6 56.9)">3000</text>
<text x="144.2" y="54.3">500</text>
<text x="145.1" y="54.3">10001500E1500F</text>
<text x="150.7" y="54.3">1000</text>
<text x="152" y="54.3">500</text>
<text x="157.7" y="56.9" transform="rotate(-90 157.7 56.9)">3000</text>
<text x="162.3" y="54.3">500</text>
<text x="163.1" y="54.3">10001500E1500F</text>
<text x="168.8" y="54.3">1000</text>
<text x="170.1" y="54.3">500</text>
<text x="121.5" y="63.6" transform="rotate(-90 121.5 63.6)">2500</text>
<text x="121.5" y="60.5" transform="rotate(-90 121.5 60.5)">2000</text>
<text x="139.6" y="63.6" transform="rotate(-90 139.6 63.6)">2500</text>
<text x="139.6" y="60.5" transform="rotate(-90 139.6 60.5)">2000</text>
<text x="157.7" y="63.6" transform="rotate(-90 157.7 63.6)">2500</text>
<text x="157.7" y="60.5" transform="rotate(-90 157.7 60.5)">2000</text>
<text x="121.5" y="70.3" transform="rotate(-90 121.5 70.3)">2000</text>
<text x="121.5" y="67.1" transform="rotate(-90 121.5 67.1)">2500</text>
<text x="139.6" y="70.3" transform="rotate(-90 139.6 70.3)">2000</text>
<text x="139.6" y="67.1" transform="rotate(-90 139.6 67.1)">2500</text>
<text x="157.7" y="70.3" transform="rotate(-90 157.7 70.3)">2000</text>
<text x="157.7" y="67.1" transform="rotate(-90 157.7 67.1)">2500</text>
<text x="121.5" y="75.2" transform="rotate(-90 121.5 75.2)">5000</text>
<text x="139.6" y="75.2" transform="rotate(-90 139.6 75.2)">5000</text>
<text x="157.7" y="75.2" transform="rotate(-90 157.7 75.2)">5000</text>
<text x="121.5" y="82.3" transform="rotate(-90 121.5 82.3)">5000</text>
<text x="139.6" y="82.3" transform="rotate(-90 139.6 82.3)">5000</text>
<text x="157.7" y="82.3" transform="rotate(-90 157.7 82.3)">5000</text>
<text x="126.1" y="88">500</text>
<text x="127" y="88">10001500E1500F</text>
<text x="132.6" y="88">1000</text>
<text x="133.9" y="88">500</text>
<text x="144.2" y="88">500</text>
<text x="145.1" y="88">10001500E1500F</text>
<text x="150.7" y="88">1000</text>
<text x="152" y="88">500</text>
<text x="162.3" y="88">500</text>
<text x="163.1" y="88">10001500E1500F</text>
<text x="168.8" y="88">1000</text>
<text x="170.1" y="88">500</text>
<text x="121.5" y="94.2" transform="rotate(-90 121.5 94.2)">2000</text>
<text x="121.5" y="90.7" transform="rotate(-90 121.5 90.7)">3000</text>
<text x="139.6" y="94.2" transform="rotate(-90 139.6 94.2)">2000</text>
<text x="139.6" y="90.7" transform="rotate(-90 139.6 90.7)">3000</text>
<text x="157.7" y="94.2" transform="rotate(-90 157.7 94.2)">2000</text>
<text x="157.7" y="90.7" transform="rotate(-90 157.7 90.7)">3000</text>
<text x="121.5" y="100.9" transform="rotate(-90 121.5 100.9)">2500</text>
<text x="121.5" y="97.3" transform="rotate(-90 121.5 97.3)">2500</text>
<text x="139.6" y="100.9" transform="rotate(-90 139.6 100.9)">2500</text>
<text x="139.6" y="97.3" transform="rotate(-90 139.6 97.3)">2500</text>
<text x="157.7" y="100.9" transform="rotate(-90 157.7 100.9)">2500</text>
<text x="157.7" y="97.3" transform="rotate(-90 157.7 97.3)">2500</text>
<text x="121.5" y="104" transform="rotate(-90 121.5 104)">2000</text>
<text x="139.6" y="104" transform="rotate(-90 139.6 104)">2000</text>
<text x="157.7" y="104" transform="rotate(-90 157.7 104)">2000</text>
<text x="121.5" y="109" transform="rotate(-90 121.5 109)">5000</text>
<text x="139.6" y="109" transform="rotate(-90 139.6 109)">5000</text>
<text x="157.7" y="109" transform="rotate(-90 157.7 109)">5000</text>
<text x="121.5" y="116" transform="rotate(-90 121.5 116)">5000</text>
<text x="139.6" y="116" transform="rotate(-90 139.6 116)">5000</text>
<text x="157.7" y="116" transform="rotate(-90 157.7 116)">5000</text>
<text x="121.5" y="124.4" transform="rotate(-90 121.5 124.4)">3000</text>
<text x="126.1" y="121.7">500</text>
<text x="127" y="121.7">10001500E1500F</text>
<text x="132.6" y="121.7">1000</text>
<text x="133.9" y="121.7">500</text>
<text x="139.6" y="124.4" transform="rotate(-90 139.6 124.4)">3000</text>
<text x="144.2" y="121.7">500</text>
<text x="145.1" y="121.7">10001500E1500F</text>
<text x="150.7" y="121.7">1000</text>
<text x="152" y="121.7">500</text>
<text x="157.7" y="124.4" transform="rotate(-90 157.7 124.4)">3000</text>
<text x="162.3" y="121.7">500</text>
<text x="163.1" y="121.7">10001500E1500F</text>
<text x="168.8" y="121.7">1000</text>
<text x="170.1" y="121.7">500</text>
<text x="121.5" y="131.1" transform="rotate(-90 121.5 131.1)">2500</text>
<text x="121.5" y="127.9" transform="rotate(-90 121.5 127.9)">2000</text>
<text x="139.6" y="131.1" transform="rotate(-90 139.6 131.1)">2500</text>
<text x="139.6" y="127.9" transform="rotate(-90 139.6 127.9)">2000</text>
<text x="157.7" y="131.1" transform="rotate(-90 157.7 131.1)">2500</text>
<text x="157.7" y="127.9" transform="rotate(-90 157.7 127.9)">2000</text>
<text x="121.5" y="137.7" transform="rotate(-90 121.5 137.7)">2000</text>
<text x="121.5" y="134.6" transform="rotate(-90 121.5 134.6)">2500</text>
<text x="139.6" y="137.7" transform="rotate(-90 139.6 137.7)">2000</text>
<text x="139.6" y="134.6" transform="rotate(-90 139.6 134.6)">2500</text>
<text x="157.7" y="137.7" transform="rotate(-90 157.7 137.7)">2000</text>
<text x="157.7" y="134.6" transform="rotate(-90 157.7 134.6)">2500</text>
<text x="121.5" y="142.7" transform="rotate(-90 121.5 142.7)">5000</text>
<text x="139.6" y="142.7" transform="rotate(-90 139.6 142.7)">5000</text>
<text x="157.7" y="142.7" transform="rotate(-90 157.7 142.7)">5000</text>
<text x="121.5" y="149.7" transform="rotate(-90 121.5 149.7)">5000</text>
<text x="139.6" y="149.7" transform="rotate(-90 139.6 149.7)">5000</text>
<text x="157.7" y="149.7" transform="rotate(-90 157.7 149.7)">5000</text>
</g>
<g font-size=".9" fill="#d90000">
<text x="122.1" y="21.1">8</text>
<text x="122.7" y="20.5">A 2500 BC</text>
<text x="128.4" y="20.5">D</text>
<text x="134" y="20.5">GH 2500 I</text>
<text x="140.2" y="21.1">8</text>
<text x="140.8" y="20.5">A 2500 BC</text>
<text x="146.5" y="20.5">D</text>
<text x="152.1" y="20.5">GH 2500 I</text>
<text x="158.3" y="21.1">8</text>
<text x="158.9" y="20.5">A 2500 BC</text>
<text x="164.6" y="20.5">D</text>
<text x="170.2" y="20.5">GH 2500 I</text>
<text x="122.1" y="28.1">6</text>
<text x="122.1" y="25.3">7</text>
<text x="140.2" y="28.1">6</text>
<text x="140.2" y="25.3">7</text>
<text x="158.3" y="28.1">6</text>
<text x="158.3" y="25.3">7</text>
<text x="122.1" y="35.2">4</text>
<text x="122.1" y="31.7">5</text>
<text x="140.2" y="35.2">4</text>
<text x="140.2" y="31.7">5</text>
<text x="158.3" y="35.2">4</text>
<text x="158.3" y="31.7">5</text>
<text x="122.1" y="38">3</text>
<text x="140.2" y="38">3</text>
<text x="158.3" y="38">3</text>
<text x="122.1" y="45">2</text>
<text x="140.2" y="45">2</text>
<text x="158.3" y="45">2</text>
<text x="122.1" y="52.1">1</text>
<text x="125.7" y="52.7">A-FRAME SCAFFOLD PLAN</text>
<text x="126.9" y="52.9">VIEW TYPICAL FOR</text>
<text x="129.1" y="53.2">LEVEL 1</text>
<text x="140.2" y="52.1">1</text>
<text x="143.8" y="52.7">A-FRAME SCAFFOLD PLAN</text>
<text x="145" y="52.9">VIEW TYPICAL FOR</text>
<text x="147.2" y="53.2">LEVEL 2</text>
<text x="158.3" y="52.1">1</text>
<text x="161.9" y="52.7">A-FRAME SCAFFOLD PLAN</text>
<text x="163.1" y="52.9">VIEW TYPICAL FOR</text>
<text x="165.3" y="53.2">LEVEL 3</text>
<text x="122.1" y="59">7</text>
<text x="122.1" y="54.8">8</text>
<text x="122.7" y="54.2">A 2500 BC</text>
<text x="128.4" y="54.2">D</text>
<text x="134" y="54.2">GH 2500 I</text>
<text x="140.2" y="59">7</text>
<text x="140.2" y="54.8">8</text>
<text x="140.8" y="54.2">A 2500 BC</text>
<text x="146.5" y="54.2">D</text>
<text x="152.1" y="54.2">GH 2500 I</text>
<text x="158.3" y="59">7</text>
<text x="158.3" y="54.8">8</text>
<text x="158.9" y="54.2">A 2500 BC</text>
<text x="164.6" y="54.2">D</text>
<text x="170.2" y="54.2">GH 2500 I</text>
<text x="122.1" y="65.4">5</text>
<text x="122.1" y="61.9">6</text>
<text x="140.2" y="65.4">5</text>
<text x="140.2" y="61.9">6</text>
<text x="158.3" y="65.4">5</text>
<text x="158.3" y="61.9">6</text>
<text x="122.1" y="71.7">3</text>
<text x="122.1" y="68.9">4</text>
<text x="140.2" y="71.7">3</text>
<text x="140.2" y="68.9">4</text>
<text x="158.3" y="71.7">3</text>
<text x="158.3" y="68.9">4</text>
<text x="122.1" y="78.8">2</text>
<text x="140.2" y="78.8">2</text>
<text x="158.3" y="78.8">2</text>
<text x="122.1" y="85.8">1</text>
<text x="122.1" y="88.5">8</text>
<text x="122.7" y="87.9">A 2500 BC</text>
<text x="125.7" y="86.4">A-FRAME SCAFFOLD PLAN</text>
<text x="126.9" y="86.7">VIEW TYPICAL FOR</text>
<text x="128.4" y="87.9">D</text>
<text x="129.1" y="86.9">LEVEL 4</text>
<text x="134" y="87.9">GH 2500 I</text>
<text x="140.2" y="85.8">1</text>
<text x="140.2" y="88.5">8</text>
<text x="140.8" y="87.9">A 2500 BC</text>
<text x="143.8" y="86.4">A-FRAME SCAFFOLD PLAN</text>
<text x="145" y="86.7">VIEW TYPICAL FOR</text>
<text x="146.5" y="87.9">D</text>
<text x="147.2" y="86.9">LEVEL 5</text>
<text x="152.1" y="87.9">GH 2500 I</text>
<text x="158.3" y="85.8">1</text>
<text x="158.3" y="88.5">8</text>
<text x="158.9" y="87.9">A 2500 BC</text>
<text x="161.9" y="86.4">A-FRAME SCAFFOLD PLAN</text>
<text x="163.1" y="86.7">VIEW TYPICAL FOR</text>
<text x="164.6" y="87.9">D</text>
<text x="165.3" y="86.9">LEVEL 6</text>
<text x="170.2" y="87.9">GH 2500 I</text>
<text x="122.1" y="95.6">6</text>
<text x="122.1" y="92.8">7</text>
<text x="140.2" y="95.6">6</text>
<text x="140.2" y="92.8">7</text>
<text x="158.3" y="95.6">6</text>
<text x="158.3" y="92.8">7</text>
<text x="122.1" y="99.1">5</text>
<text x="140.2" y="99.1">5</text>
<text x="158.3" y="99.1">5</text>
<text x="122.1" y="105.4">3</text>
<text x="122.1" y="102.6">4</text>
<text x="140.2" y="105.4">3</text>
<text x="140.2" y="102.6">4</text>
<text x="158.3" y="105.4">3</text>
<text x="158.3" y="102.6">4</text>
<text x="122.1" y="112.5">2</text>
<text x="140.2" y="112.5">2</text>
<text x="158.3" y="112.5">2</text>
<text x="122.1" y="119.5">1</text>
<text x="140.2" y="119.5">1</text>
<text x="158.3" y="119.5">1</text>
<text x="122.1" y="122.3">8</text>
<text x="122.7" y="121.6">A 2500 BC</text>
<text x="125.7" y="120.1">A-FRAME SCAFFOLD PLAN</text>
<text x="126.9" y="120.4">VIEW TYPICAL FOR</text>
<text x="128.4" y="121.6">D</text>
<text x="129.1" y="120.6">LEVEL 7</text>
<text x="134" y="121.6">GH 2500 I</text>
<text x="140.2" y="122.3">8</text>
<text x="140.8" y="121.6">A 2500 BC</text>
<text x="143.8" y="120.1">A-FRAME SCAFFOLD PLAN</text>
<text x="145" y="120.4">VIEW TYPICAL FOR</text>
<text x="146.5" y="121.6">D</text>
<text x="147.2" y="120.6">LEVEL 8</text>
<text x="152.1" y="121.6">GH 2500 I</text>
<text x="158.3" y="122.3">8</text>
<text x="158.9" y="121.6">A 2500 BC</text>
<text x="161.9" y="120.1">A-FRAME SCAFFOLD PLAN</text>
<text x="163.1" y="120.4">VIEW TYPICAL FOR</text>
<text x="164.6" y="121.6">D</text>
<text x="165.3" y="120.6">LEVEL 9</text>
<text x="170.2" y="121.6">GH 2500 I</text>
<text x="122.1" y="129.3">6</text>
<text x="122.1" y="126.5">7</text>
<text x="140.2" y="129.3">6</text>
<text x="140.2" y="126.5">7</text>
<text x="158.3" y="129.3">6</text>
<text x="158.3" y="126.5">7</text>
<text x="122.1" y="136.3">4</text>
<text x="122.1" y="132.8">5</text>
<text x="140.2" y="136.3">4</text>
<text x="140.2" y="132.8">5</text>
<text x="158.3" y="136.3">4</text>
<text x="158.3" y="132.8">5</text>
<text x="122.1" y="139.2">3</text>
<text x="140.2" y="139.2">3</text>
<text x="158.3" y="139.2">3</text>
<text x="122.1" y="146.2">2</text>
<text x="140.2" y="146.2">2</text>
<text x="158.3" y="146.2">2</text>
<text x="122.1" y="153.2">1</text>
<text x="125.7" y="153.9">A-FRAME SCAFFOLD PLAN</text>
<text x="126.9" y="154.1">VIEW TYPICAL FOR</text>
<text x="128.8" y="154.3">LEVEL 10</text>
<text x="140.2" y="153.2">1</text>
<text x="143.8" y="153.9">A-FRAME SCAFFOLD PLAN</text>
<text x="145" y="154.1">VIEW TYPICAL FOR</text>
<text x="146.9" y="154.3">LEVEL 11</text>
<text x="158.3" y="153.2">1</text>
<text x="161.9" y="153.9">A-FRAME SCAFFOLD PLAN</text>
<text x="163.1" y="154.1">VIEW TYPICAL FOR</text>
<text x="165" y="154.3">LEVEL 12</text>
</g>
</svg>
